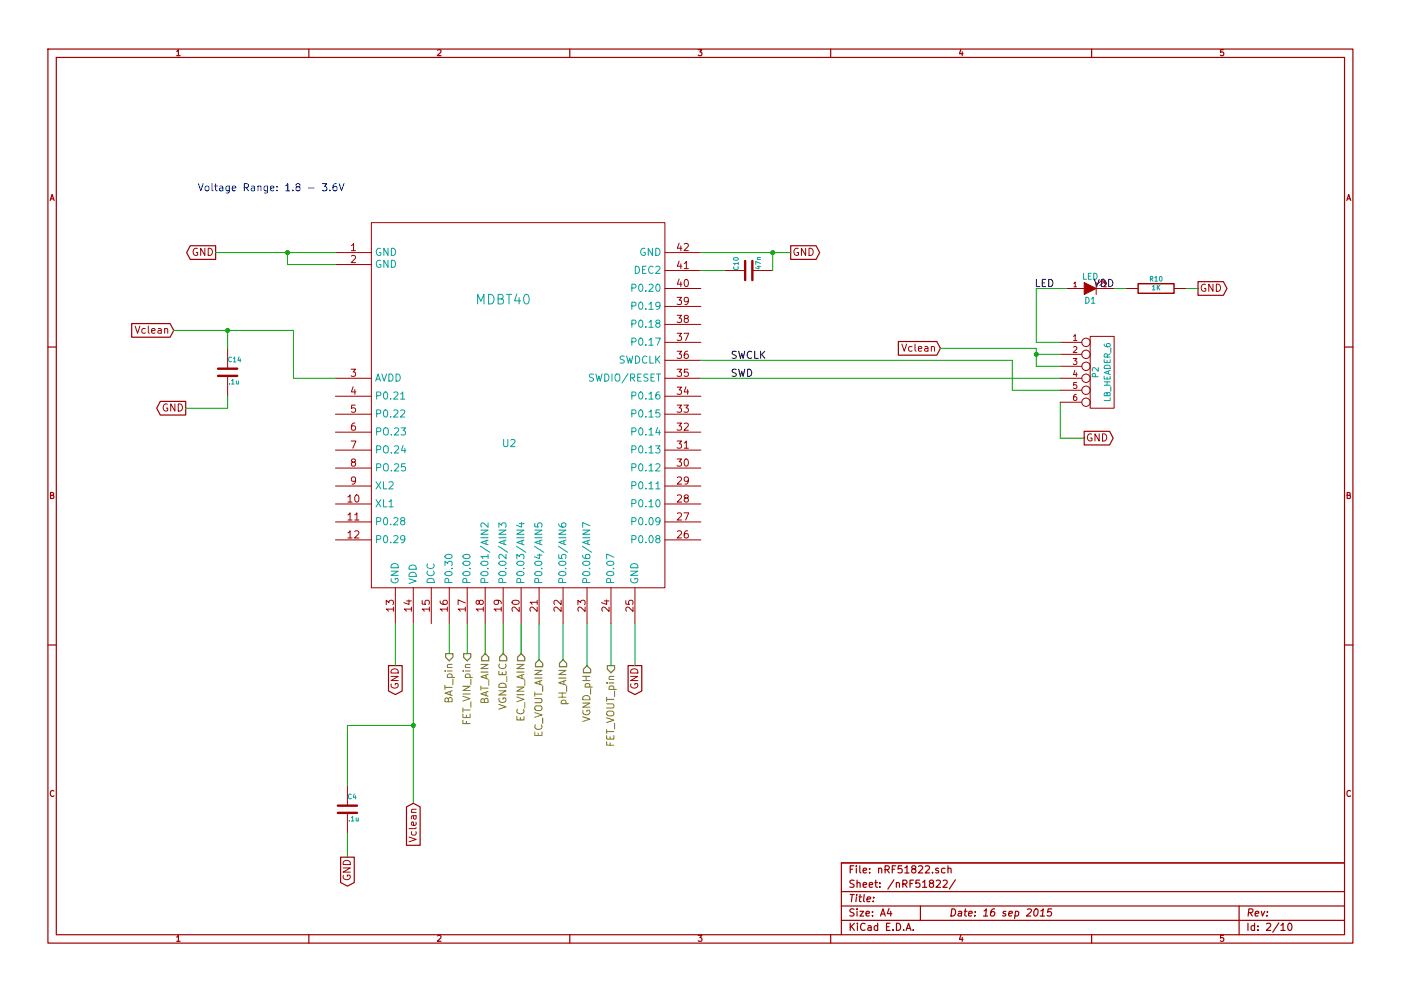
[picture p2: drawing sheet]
<svg xmlns="http://www.w3.org/2000/svg" width="297mm" height="210mm" viewBox="0 0 297 210" stroke-linecap="round" stroke-linejoin="round" font-family="sans-serif">
<g fill="none" stroke="#a00000" stroke-width=".25">
<path d="M10.2 10.4h276.6v189.7h-276.6zM11.9 12.2h273.2v186.1h-273.2zM65.5 10.4v1.8M120.8 10.4v1.8M176.1 10.4v1.8M231.4 10.4v1.8M40.3 52.1h5.4v2.9h-5.4l-.7-1.4zM167.6 52.1h5.4l.8 1.5-.8 1.4h-5.4zM254 59.8h5.4l.7 1.4-.7 1.5h-5.4zM10.2 73.6h1.7M27.9 68.7h8.2l.7 1.4-.7 1.4h-8.2zM190.5 72.5h8.1l.8 1.4-.8 1.5h-8.1z"/>
<path d="M285.1 73.6h1.7M34 85.2h5.4v2.9h-5.4l-.8-1.5zM229.9 91.5h5.4l.7 1.5-.7 1.4h-5.4zM10.2 136.8h1.7M285.1 136.8h1.7M82.4 141.2h2.9v5.4l-1.5 .8-1.4-.8zM133.2 141.2h2.9v5.4l-1.5 .8-1.4-.8zM86.2 171.2l1.4-.8 1.5 .8v8.1h-2.9zM65.5 198.3v1.8M72.2 181.9h2.9v5.3l-1.4 .8-1.5-.8zM120.8 198.3v1.8M176.1 198.3v1.8"/>
<path d="M178.4 189.2h106.7M178.4 195.3h106.7M178.4 192.2h106.7M185.2 190.4v.1M188.5 192.8l-.4 1h1M188.8 193.3v1.1M192.1 197.4l.5-1.5 .5 1.5M192.3 197h.7M193.6 197.3v.1M195.1 192.2v3.1M198.5 186.9l.6-.2 .3 .5-.9 1.1h.9M199 184.3l-.4-.1-.2 .2 .1 .2 .5 .2v.3h-.6"/>
<path d="M199.9 186.9l.6-.2 .3 .5-.9 1.1h.9M200.4 184.3l-.5-.1-.3 .3 .1 .6 .2 .1 .5-.1M201 184.3h.1a.36 .36 0 0 1 .6 .1v.8M201 183.7v1.5M202.6 186.7l-1.3 1.9M219.4 193l.3-.2a.78 .78 0 0 1 .5 .7 .78 .78 0 0 1-.4 .7l-.3 .2-.3-.3v-.7zM220.5 194.4h.9M220.7 193.3l.5-.5-.2 1.6M223 192.8h-.8l-.1 .8 .2-.2 .5 .1 .2 .2-.2 .5-.2 .2-.6-.2M231.4 198.3v1.8M262.7 192.2v6.1M271.6 196.3l.4-.4v1.5"/>
<path d="M271.6 197.4h.9M273.2 196l.2-.1a.81 .81 0 0 1 .5 .7 .81 .81 0 0 1-.5 .8l-.2-.1-.2-.5zM285.1 183.1h-106.7v15.2"/>
</g>
<g fill="none" stroke="#a00000" stroke-width=".21">
<path d="M71.1 53.6h7.6M71.1 56.1h7.6M78.7 47.2h62.3v77.5h-62.3zM141 53.6h7.6M141 57.4h7.6M153.7 57.4h4.3M159.5 57.4h4.3M232.4 59.9v2.6M48.3 73.9v4.3M48.3 79.8v4.3M141 61.2h7.6M141 76.4h7.6"/>
<path d="M141 72.6h7.6M141 68.8h7.6M141 65h7.6M224.8 72.6h4.6M224.8 75.2h4.6M224.8 77.7h4.6M226.1 61.2h3.8M231.1 71.4h5.1v15.2h-5.1zM232.4 61.2h3.8M238.8 61.2h2.5M248.9 61.2h2.6M71.1 80.3h7.6"/>
<path d="M71.1 84.1h7.6M71.1 87.9h7.6M71.1 91.7h7.6M71.1 95.5h7.6M71.1 99.3h7.6M141 80.3h7.6M141 84.1h7.6M141 87.9h7.6M141 91.7h7.6M141 95.5h7.6M141 99.3h7.6M224.8 80.3h4.6"/>
<path d="M224.8 82.8h4.6M224.8 85.3h4.6M71.1 103.1h7.6M71.1 106.9h7.6M71.1 110.7h7.6M71.1 114.5h7.6M141 103.1h7.6M141 106.9h7.6M141 110.7h7.6M141 114.5h7.6M83.8 124.7v7.6M87.6 124.7v7.6"/>
<path d="M91.4 124.7v7.6M95.2 124.7v7.6M99.1 124.7v7.6M102.9 124.7v7.6M106.7 124.7v7.6M110.5 124.7v7.6M114.3 124.7v7.6M119.4 124.7v7.6M124.5 124.7v7.6M129.5 124.7v7.6M134.6 124.7v7.6M73.7 166.6v4.3"/>
<path d="M73.7 172.5v4.3"/>
<circle cx="230.3" cy="72.6" r=".89"/>
<circle cx="230.3" cy="77.7" r=".89"/>
<circle cx="230.3" cy="75.2" r=".89"/>
<circle cx="230.3" cy="80.3" r=".89"/>
<circle cx="230.3" cy="82.8" r=".89"/>
<circle cx="230.3" cy="85.3" r=".89"/>
</g>
<g fill="none" stroke="#00a0a0" stroke-width=".21">
<path d="M134 61.1l.7-.1 .1-.2v-.4l-.3-.1h-.5v1.5M134 72.5h.7l.1-.3v-.3l-.3-.2h-.5v1.5M134 68.7h.7l.1-.3v-.3l-.3-.2h-.5v1.5M134 64.9l.7-.1 .1-.2v-.3l-.3-.2h-.5v1.5M84.9 83.6l.5-.4v1.5M84.9 87.1l.6-.1 .3 .4-.9 1.1h.9M84.9 84.7h.9M134 99.2l.7-.1 .1-.2v-.4l-.3-.1h-.5v1.5M134 95.4l.7-.1 .1-.2v-.4l-.3-.1h-.5v1.5M134 91.6l.7-.1 .1-.2v-.4l-.3-.1h-.5v1.5M134 87.8l.7-.1 .1-.2v-.4l-.3-.1h-.5v1.5M134 84l.7-.1 .1-.2v-.4l-.3-.1h-.5v1.5"/>
<path d="M85.2 110.5l-.3-.3 .1-.2 .2-.2 .5 .1 .1 .2v.2l-.7 .3-.2 .2 .1 .4 .2 .1h.3l.3-.2v-.3l-.3-.3M85.8 114.3l-.3 .3-.4-.1-.2-.2 .2-.6 .4-.1 .3 .2a1.16 1.16 0 0 1-.3 1.3l-.4 .1M94.4 117.9a.89 .89 0 0 1 1.5 .2 .86 .86 0 0 1-.8 .4 .86 .86 0 0 1-.8-.5zM98.2 117.9a.89 .89 0 0 1 1.5 .2 .86 .86 0 0 1-.8 .4 .86 .86 0 0 1-.8-.5zM103.5 110.9v1l-1.1-1-.4 .3 .1 .6M105.8 111.9v-1l.5 .5 .2-.4h.7l.1 .2-.1 .7M110.1 111.1h1M110.6 110.9v.9l-1.1-.4M113.4 111v.8h.7l-.1-.2v-.5l.3-.2 .5 .1 .1 .2-.1 .6M118.5 111.1v.4a.99 .99 0 0 0 1.5 0l-.1-.5-.5-.1-.4 .3 .1 .5 .3 .1M125.1 111.5l-1.6-.6v1M130.1 118.2l-1.5-.7v1.1"/>
<path d="M134 114.4h.7l.1-.3v-.3l-.3-.2h-.5v1.6M134 110.6h.7l.1-.3v-.3l-.3-.2h-.5v1.5M134 106.8h.7l.1-.3v-.3l-.3-.2h-.5v1.5M134 103l.7-.1 .1-.2v-.3l-.3-.2h-.5v1.5"/>
</g>
<path d="M158 55.4v4M159.5 55.4v4M46.2 79.8h4.1M46.2 78.2h4.1M71.6 172.5h4.1M71.6 170.9h4.1" fill="none" stroke="#a00000" stroke-width=".51"/>
<path d="M94.5 138.7h1.5v.7l-.8 .8-.7-.8zM98.3 138.7h1.5v.7l-.7 .8-.8-.8zM102.1 139.4l.8-.7 .7 .7v.8h-1.5zM105.9 139.4l.8-.7 .7 .7v.8h-1.5zM110.5 138.7l.8 .7v.8h-1.6v-.8zM113.5 140.7l.8-.8 .8 .8v.8h-1.6zM118.6 140.7l.8-.8 .7 .8v.8h-1.5zM124.5 141.2l.7 .8v.7h-1.5v-.7zM128.8 141.2h1.5v.8l-.8 .7-.7-.7z" fill="none" stroke="#808000" stroke-width=".25"/>
<path d="M68.4 39h.9l-.5 .5 .4 .2v.7l-.2 .1-.6-.1M71.3 39h-.4a.99 .99 0 0 0 0 1.5l.5-.1 .1-.6-.3-.3-.5 .1-.1 .2M71.9 39l.5 1.5 .5-1.5M69.9 40.4v.1" fill="none" stroke="#00f" stroke-width=".21"/>
<path d="M229.9 59.9l2.5 1.3-2.5 1.3z" fill="#a00000" stroke="#a00000" stroke-width=".21"/>
<g fill="none" stroke="#00a000" stroke-width=".21">
<path d="M45.7 53.6h25.4M61 53.6v2.5h10.1M148.6 53.6h19M148.6 57.4h5.1M163.8 53.6v3.8M36.8 70.1h25.4v10.2h8.9M48.3 70.1v3.8M148.6 76.4h66v6.4h10.2M199.4 73.9h20.3v3.8h5.1M219.7 75.2h5.1M226.1 61.2h-6.4v11.4h5.1M236.2 61.2h2.6"/>
<path d="M251.5 61.2h2.5M48.3 84.1v2.5h-8.9M148.6 80.3h76.2M224.8 85.3v7.7h5.1M83.8 132.3v8.9M87.6 132.3v38.1M95.2 132.3v6.4M99.1 132.3v6.4M102.9 132.3v6.4M106.7 132.3v6.4M110.5 132.3v6.4M114.3 132.3v7.6"/>
<path d="M119.4 132.3v7.6M124.5 132.3v8.9M129.5 132.3v8.9M134.6 132.3v8.9M87.6 153.9h-13.9v12.7M73.7 176.8v5.1"/>
</g>
<g fill="#00a000" stroke="#00a000" stroke-width=".25">
<circle cx="61" cy="53.6" r=".41"/>
<circle cx="87.6" cy="153.9" r=".41"/>
<circle cx="163.8" cy="53.6" r=".41"/>
<circle cx="48.3" cy="70.1" r=".41"/>
<circle cx="219.7" cy="75.2" r=".41"/>
</g>
<path d="M241.3 60.2h7.6v2h-7.6z" fill="none" stroke="#a00000" stroke-width=".3"/>
<text font-size="2.8" fill="#00a0a0" x="101" y="64.7">MDBT40</text>
<text font-size="2.1" fill="#00f" x="41.9" y="40.6">Voltage Range: 1.8 - 3.6V</text>
<g font-size="2.1" fill="#a00000">
<text x="74.3" y="53.3">1</text>
<text x="143.6" y="53.3">42</text>
<text x="40.6" y="54.4">GND</text>
<text x="74.3" y="55.9">2</text>
<text x="143.6" y="57.1">41</text>
<text x="168" y="54.4">GND</text>
<text x="143.6" y="61">40</text>
<text x="143.6" y="64.8">39</text>
<text x="254.4" y="62">GND</text>
<text x="29.1" y="70.9">Vclean</text>
<text x="143.6" y="68.6">38</text>
<text x="143.6" y="76.2">36</text>
<text x="143.6" y="72.4">37</text>
<text x="191.6" y="74.7">Vclean</text>
<text x="74.3" y="80">3</text>
<text x="74.3" y="83.8">4</text>
<text x="143.6" y="83.8">34</text>
<text x="143.6" y="80">35</text>
<text x="34.2" y="87.4">GND</text>
<text x="74.3" y="87.6">5</text>
<text x="143.6" y="87.6">33</text>
<text x="74.3" y="91.4">6</text>
<text x="74.3" y="95.2">7</text>
<text x="143.6" y="95.2">31</text>
<text x="143.6" y="91.4">32</text>
<text x="230.3" y="93.7">GND</text>
<text x="74.3" y="99.1">8</text>
<text x="143.6" y="99.1">30</text>
<text x="73.8" y="106.7">10</text>
<text x="74.3" y="102.9">9</text>
<text x="143.6" y="106.7">28</text>
<text x="143.6" y="102.9">29</text>
<text x="73.8" y="110.5">11</text>
<text x="143.6" y="110.5">27</text>
<text x="73.8" y="114.3">12</text>
<text x="143.6" y="114.3">26</text>
<text x="83.6" y="129.7" transform="rotate(-90 83.6 129.7)">13</text>
<text x="87.4" y="129.7" transform="rotate(-90 87.4 129.7)">14</text>
<text x="91.2" y="129.7" transform="rotate(-90 91.2 129.7)">15</text>
<text x="95" y="129.7" transform="rotate(-90 95 129.7)">16</text>
<text x="98.8" y="129.7" transform="rotate(-90 98.8 129.7)">17</text>
<text x="102.6" y="129.7" transform="rotate(-90 102.6 129.7)">18</text>
<text x="106.4" y="129.7" transform="rotate(-90 106.4 129.7)">19</text>
<text x="110.2" y="129.7" transform="rotate(-90 110.2 129.7)">20</text>
<text x="114" y="129.7" transform="rotate(-90 114 129.7)">21</text>
<text x="119.1" y="129.7" transform="rotate(-90 119.1 129.7)">22</text>
<text x="124.2" y="129.7" transform="rotate(-90 124.2 129.7)">23</text>
<text x="129.3" y="129.7" transform="rotate(-90 129.3 129.7)">24</text>
<text x="134.4" y="129.7" transform="rotate(-90 134.4 129.7)">25</text>
<text x="84.6" y="146.3" transform="rotate(-90 84.6 146.3)">GND</text>
<text x="135.4" y="146.3" transform="rotate(-90 135.4 146.3)">GND</text>
<text x="88.4" y="178.2" transform="rotate(-90 88.4 178.2)">Vclean</text>
<text x="179.9" y="185.4">File: nRF51822.sch</text>
<text x="74.4" y="187" transform="rotate(-90 74.4 187)">GND</text>
<text x="179.9" y="191.5">Title:</text>
<text x="179.9" y="188.4">Sheet: /nRF51822/</text>
<text x="179.9" y="197.6">KiCad E.D.A.</text>
<text x="179.9" y="194.5">Size: A4</text>
<text x="201.2" y="194.5">Date: 16 sep 2015</text>
<text x="264.2" y="194.5">Rev:</text>
<text x="264.2" y="197.6">Id: 2/10</text>
</g>
<g font-size="2.1" fill="#00a0a0">
<text x="79.5" y="54.4">GND</text>
<text x="79.5" y="56.9">GND</text>
<text x="134.5" y="58.2">DEC2</text>
<text x="135.5" y="54.4">GND</text>
<text x="134.7" y="62">P0.20</text>
<text x="134.7" y="65.8">P0.19</text>
<text x="134.7" y="69.6">P0.18</text>
<text x="130.9" y="77.2">SWDCLK</text>
<text x="134.7" y="73.4">P0.17</text>
<text x="79.5" y="81">AVDD</text>
<text x="125.3" y="81">SWDIO/RESET</text>
<text x="79.5" y="84.8">P0.21</text>
<text x="79.5" y="88.6">P0.22</text>
<text x="134.7" y="88.6">P0.15</text>
<text x="134.7" y="84.8">P0.16</text>
<text x="79.5" y="92.5">PO.23</text>
<text x="106.6" y="94.9">U2</text>
<text x="134.7" y="92.5">P0.14</text>
<text x="79.5" y="96.3">PO.24</text>
<text x="79.5" y="100.1">PO.25</text>
<text x="134.7" y="100.1">P0.12</text>
<text x="134.7" y="96.3">P0.13</text>
<text x="79.5" y="103.9">XL2</text>
<text x="79.5" y="107.7">XL1</text>
<text x="134.7" y="107.7">P0.10</text>
<text x="134.7" y="103.9">P0.11</text>
<text x="79.5" y="111.5">P0.28</text>
<text x="134.7" y="111.5">P0.09</text>
<text x="79.5" y="115.3">P0.29</text>
<text x="134.7" y="115.3">P0.08</text>
<text x="84.6" y="123.9" transform="rotate(-90 84.6 123.9)">GND</text>
<text x="88.4" y="123.9" transform="rotate(-90 88.4 123.9)">VDD</text>
<text x="92.2" y="123.9" transform="rotate(-90 92.2 123.9)">DCC</text>
<text x="96" y="123.9" transform="rotate(-90 96 123.9)">P0.30</text>
<text x="99.8" y="123.9" transform="rotate(-90 99.8 123.9)">P0.00</text>
<text x="103.6" y="123.9" transform="rotate(-90 103.6 123.9)">P0.01/AIN2</text>
<text x="107.4" y="123.9" transform="rotate(-90 107.4 123.9)">P0.02/AIN3</text>
<text x="111.3" y="123.9" transform="rotate(-90 111.3 123.9)">P0.03/AIN4</text>
<text x="115.1" y="123.9" transform="rotate(-90 115.1 123.9)">P0.04/AIN5</text>
<text x="120.1" y="123.9" transform="rotate(-90 120.1 123.9)">P0.05/AIN6</text>
<text x="125.2" y="123.9" transform="rotate(-90 125.2 123.9)">P0.06/AIN7</text>
<text x="130.3" y="123.9" transform="rotate(-90 130.3 123.9)">P0.07</text>
<text x="135.4" y="123.9" transform="rotate(-90 135.4 123.9)">GND</text>
</g>
<g font-size="2.1">
<text x="219.3" y="61">LED</text>
<text x="231.7" y="61">VDD</text>
<text x="154.9" y="76.2">SWCLK</text>
<text x="154.9" y="80">SWD</text>
</g>
<g font-size="2.1" fill="#808000">
<text x="96" y="149.3" transform="rotate(-90 96 149.3)">BAT_pin</text>
<text x="103.6" y="149.8" transform="rotate(-90 103.6 149.8)">BAT_AIN</text>
<text x="120.1" y="149.5" transform="rotate(-90 120.1 149.5)">pH_AIN</text>
<text x="99.8" y="153.7" transform="rotate(-90 99.8 153.7)">FET_VIN_pin</text>
<text x="107.4" y="150.9" transform="rotate(-90 107.4 150.9)">VGND_EC</text>
<text x="111.3" y="153.1" transform="rotate(-90 111.3 153.1)">EC_VIN_AIN</text>
<text x="125.2" y="153.3" transform="rotate(-90 125.2 153.3)">VGND_pH</text>
<text x="115.1" y="156.7" transform="rotate(-90 115.1 156.7)">EC_VOUT_AIN</text>
<text x="130.3" y="158.6" transform="rotate(-90 130.3 158.6)">FET_VOUT_pin</text>
</g>
<g font-size="1.8" fill="#a00000">
<text x="37.3" y="11.9">1</text>
<text x="92.7" y="11.9">2</text>
<text x="148" y="11.9">3</text>
<text x="203.3" y="11.9">4</text>
<text x="258.6" y="11.9">5</text>
<text x="10.4" y="42.7">A</text>
<text x="285.3" y="42.7">A</text>
<text x="227.5" y="72.4">1</text>
<text x="227.5" y="74.9">2</text>
<text x="227.5" y="77.5">3</text>
<text x="227.5" y="80">4</text>
<text x="227.5" y="82.5">5</text>
<text x="227.5" y="85.1">6</text>
<text x="10.4" y="105.9">B</text>
<text x="285.3" y="105.9">B</text>
<text x="10.4" y="169.1">C</text>
<text x="285.3" y="169.1">C</text>
<text x="37.3" y="199.8">1</text>
<text x="92.7" y="199.8">2</text>
<text x="148" y="199.8">3</text>
<text x="203.3" y="199.8">4</text>
<text x="258.6" y="199.8">5</text>
</g>
<g font-size="1.8" fill="#00a0a0">
<text x="229.4" y="59.4">LED</text>
<text x="230" y="64.5">D1</text>
<text x="233" y="80.1" transform="rotate(-90 233 80.1)">P2</text>
<text x="235.5" y="85.3" transform="rotate(-90 235.5 85.3)">LB_HEADER_6</text>
</g>
<g font-size="1.4" fill="#00a0a0">
<text x="156.6" y="57.2" transform="rotate(-90 156.6 57.2)">C10</text>
<text x="161.3" y="57" transform="rotate(-90 161.3 57)">47n</text>
<text x="243.8" y="59.8">R10</text>
<text x="244.2" y="61.6">1K</text>
<text x="48.4" y="76.9">C14</text>
<text x="48.6" y="81.6">.1u</text>
<text x="73.8" y="169.6">C4</text>
<text x="74" y="174.3">.1u</text>
</g>
<g font-size="1.4" fill="#a00000">
<text x="227.6" y="61">1</text>
<text x="233.9" y="61">2</text>
</g>
</svg>
